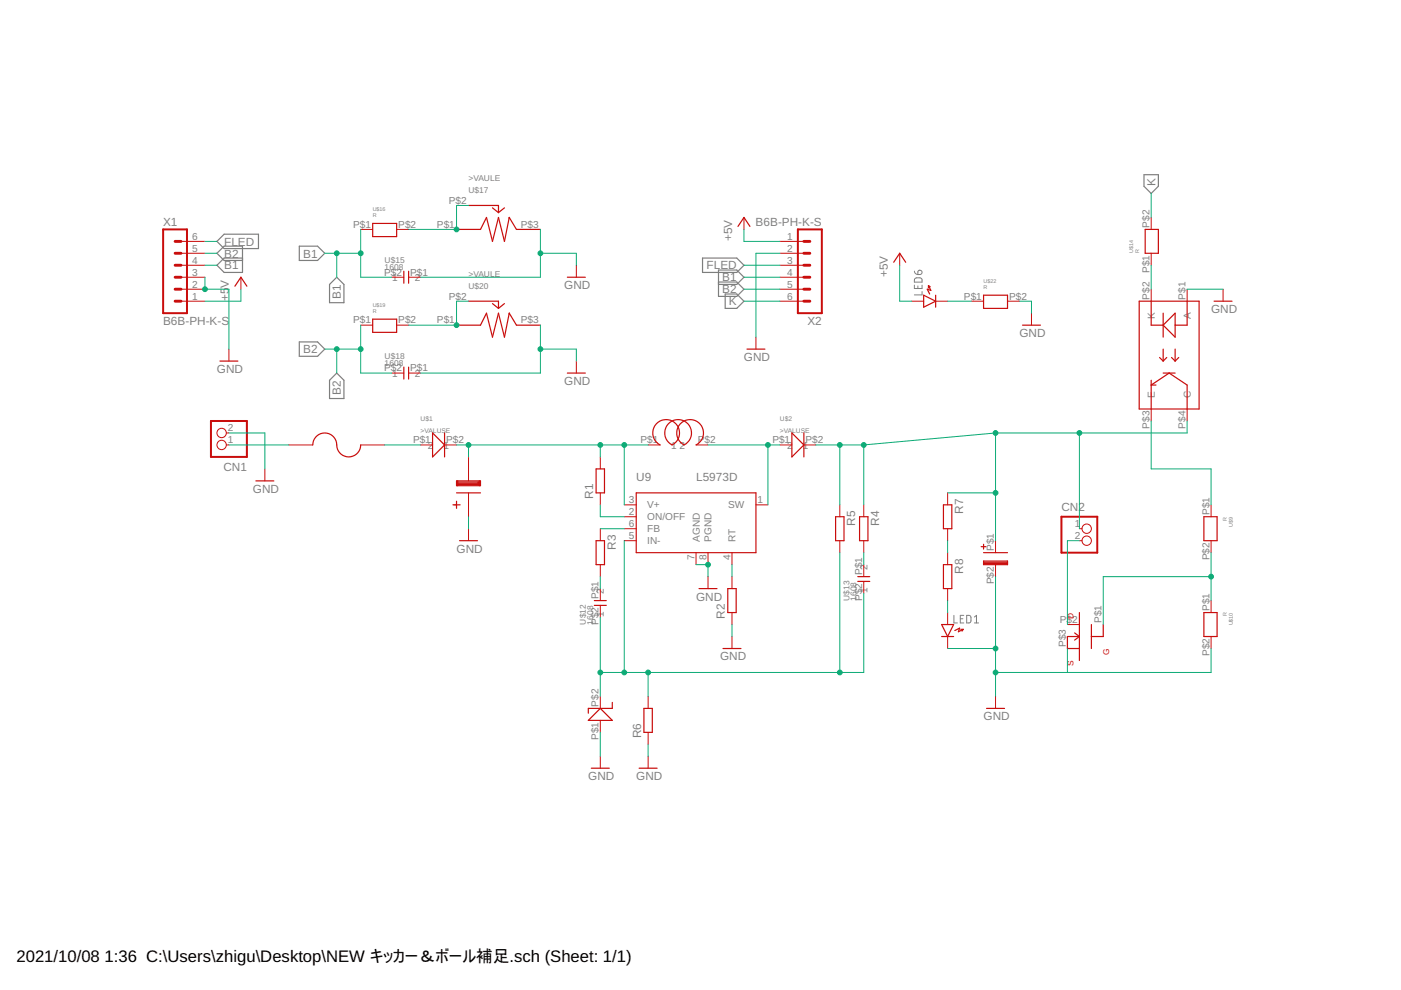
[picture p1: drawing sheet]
<svg xmlns="http://www.w3.org/2000/svg" width="297mm" height="210mm" viewBox="0 0 297 210" stroke-linecap="round" stroke-linejoin="round" font-family="sans-serif">
<path d="M193.9 57.5l.1 .4 .6 .3M194 59.1l.3-.2h.9l.3 .3v.6h-1.6zM194.7 57.4a.47 .47 0 0 1 .8 .2 .47 .47 0 0 1-.4 .6h-.5zM193.9 60.5v.7h1.6v-.7M194.6 60.6v.6M195.5 61.8v.7h-1.6M202.2 130.5v1.6h.8M203.6 131.2h.6M204.3 130.5h-.7v1.6h.7M205 130.5h.6l.2 .2 .1 .9-.3 .5h-.6zM206.6 132.1h.9M206.6 130.8l.4-.3v1.6" fill="none" stroke="#808080" stroke-width=".21"/>
<path d="M242.5 37h3.1v2.5l-1.5 1.5-1.6-1.5zM46 51.2l1.5-1.5h7.3v3h-7.3zM51.4 54.7h-3.9l-1.5 1.5 1.5 1.6h3.9v-5.6h-3.9l-1.5 1.5 1.5 1.5h3.9M63.5 52.2h3.8l1.6 1.5-1.6 1.5h-3.8zM148.9 54.7h7.3l1.5 1.5-1.5 1.6h-7.3zM152.3 59.8h3.9l1.5 1.5-1.5 1.5h-3.9v-5.5h3.9l1.5 1.5-1.5 1.5h-3.9M63.5 72.5h3.8l1.6 1.5-1.6 1.5h-3.8zM69.9 60.3l1.5-1.5 1.5 1.5v3.9h-3zM71.4 79.1l1.5 1.5v3.9h-3v-3.9zM153.8 62.3h2.4l1.5 1.6-1.5 1.5h-2.4z" fill="none" stroke="#808080" stroke-width=".25"/>
<g fill="none" stroke="#c90d0c" stroke-width=".25">
<path d="M79 47.4h5.1v2.8h-5.1zM85.6 57.5v2.5M86.6 57.5v2.5M99.3 43.6h6.4v1.5M104.4 44.1l1.3 1M107 44.1l-1.3 1M108 46.1l-1 5.1-1.3-5.1-1.3 5.1-1.3-5.1-1.2 2.5h-5.1M108 46.1l1.5 2.5h5.1M108 46.1v.3M120.3 58.8h3.8M156.5 48l1.2-1.9 1.3 1.9M189.5 55.6l1.3-1.9 1.2 1.9"/>
<path d="M242.8 48.6h2.8v5.1h-2.8zM46.6 76.6h3.8M49.8 60.7l1.3-1.9 1.2 1.9M79 67.7h5.1v2.8h-5.1zM85.6 77.8v2.6M86.6 77.8v2.6M99.3 63.9h6.4v1.5M104.4 64.4l1.3 1M107 64.4l-1.3 1M108 66.4l-1 5.1-1.3-5.1-1.3 5.1-1.3-5.1-1.2 2.5h-5.1M108 66.4l1.5 2.5h5.1M108 66.4v.3"/>
<path d="M120.3 79.1h3.8M158.4 74h3.8M195.8 62.6l2.6 1.3-2.6 1.2zM196.8 60.6l.6 1-.8-.3 .5 1M196.8 60.6v.5M196.8 60.6l.4 .2M198.4 62.6v2.5M208.5 62.6h5.1v2.8h-5.1zM216.8 68.9h3.8M241.5 63.9h12.7v22.8h-12.7zM244.1 63.9v5h2.5M245.9 75.8l.7 .8"/>
<path d="M246.6 68.9l2.6-2.5v5.1zM246.6 66.4v5.1M246.6 74v2.6M246.6 79.1h2.6M247.4 75.8l-.8 .8M248.4 75.8l.8 .8M249.2 74v2.6M249.9 75.8l-.7 .8M251.7 63.9v5h-2.5M257.4 63.9h3.8M66.3 94.3a2.58 2.58 0 0 1 2.8-2.5 2.58 2.58 0 0 1 2.3 3 2.54 2.54 0 0 0 2.8 2.1 2.54 2.54 0 0 0 2.3-2.6M91.7 91.8l2.6 2.5-2.6 2.6z"/>
<path d="M94.3 91.8v5.1M126.4 99.4h1.8v5.1h-1.8zM140 94.3a2.84 2.84 0 0 1-1-4.3 2.84 2.84 0 0 1 4.4 0 2.84 2.84 0 0 1-.9 4.3 2.84 2.84 0 0 1-.9-4.3 2.84 2.84 0 0 1 4.4 0 2.84 2.84 0 0 1-1 4.3 2.84 2.84 0 0 1-.9-4.3 2.84 2.84 0 0 1 4.4 0 2.84 2.84 0 0 1-.9 4.3M167.9 91.8l2.5 2.5-2.5 2.6zM170.4 91.8v5.1M244.1 80.6v6.1M245.1 81.6h-1l3.8-2.5 3.8 2.5v5.1M54.3 102h3.8M96 107h1.6M96.8 102h5.1v1h-5.1zM96.8 104.5h5.1M96.8 106.3v1.5"/>
<path d="M96.8 102.7h4.8M97 102v1M97 102.2h4.6M97 102.5h4.6M97.4 114.6h3.8M101.4 102.2v.3M101.6 102v1M126.4 114.6h1.8v5.1h-1.8zM134.9 104.5h25.4v12.7h-25.4zM177.2 109.6h1.7v5h-1.7zM182.2 109.6h1.8v5h-1.8zM200 119.7h1.8v5.1h-1.8z"/>
<path d="M200 107h1.8v5.1h-1.8zM208 115.9h1M208.5 119h5.1v.7h-5.1zM208.5 119.5h5.1M208.5 115.4v1M208.5 119.2h5.1M208.5 117.2h5.1M255.2 109.6h2.8v5h-2.8zM126 128.4h2.5M126 127.3h2.5M148.2 124.8h3.8M153.3 137.5h3.8"/>
<path d="M154.3 124.8h1.8v5.1h-1.8zM181.9 123.3h2.5M181.9 122.3h2.5M199.6 135h2.6M199.6 132.4h2.6l-1.3 2.6zM203.7 133.4h.5M204.2 133.4l-1 .5 .3-.7-1.1 .5M204.2 133.4l-.2 .4M227.8 134.2l1.1 .8M228.9 129.9v10.1M228.9 135l-1.1 .7M228.9 135h-2.6v2.5h2.6"/>
<path d="M231.4 132.4v5.1M233.9 132.4v2.6h-2.5M255.2 129.9h2.8v5.1h-2.8zM127.3 150.2l2.5 2.5h-5.1zM129.8 148.9v1.3h-5.1v1M136.5 150.2h1.8v5.1h-1.8zM209.2 150.2h3.8M125.4 162.9h3.8M135.5 162.9h3.8"/>
</g>
<g fill="none" stroke="#c90d0c" stroke-width=".21">
<path d="M38.4 58.8h5.1M38.4 56.2h5.1M38.4 53.7h5.1M38.4 51.2h5.1M51.1 58.8v2.5M76.5 48.6h2.5M83.1 58.8h2.5M84.1 48.6h2.5M86.6 58.8h2.6M122.2 56.2v2.6M157.7 46.1v2.5M165.4 58.8h5"/>
<path d="M165.4 56.2h5M165.4 53.7h5M165.4 51.2h5M190.8 53.7v2.5M244.1 46.1v2.5M244.1 53.7v2.5M38.4 63.9h5.1M38.4 61.3h5.1M48.5 74v2.6M76.5 68.9h2.5M83.1 79.1h2.5M84.1 68.9h2.5"/>
<path d="M86.6 79.1h2.6M122.2 76.6v2.5M160.3 71.5v2.5M165.4 63.9h5M165.4 61.3h5M193.3 63.9h2.5M198.4 63.9h2.5M206 63.9h2.5M213.6 63.9h2.6M218.7 66.4v2.5M244.1 61.3v2.6M251.7 61.3v2.6"/>
<path d="M259.3 61.3v2.6M48 94.3h.5M48 91.8h.5M56.2 99.4v2.6M61.2 94.3h5.1M76.5 94.3h5.1M89.2 94.3h2.5M94.3 94.3h2.5M99.3 96.9v5.1M127.3 96.9v2.5M137.4 94.3h2.6M147.6 94.3h2.5"/>
<path d="M165.4 94.3h2.5M170.4 94.3h2.6M244.1 86.7v2.6M251.7 86.7v2.6M99.3 104.5v5.1M99.3 112.1v2.5M127.3 104.5v2.5M127.3 112.1v2.5M127.3 119.7v2.6M132.4 112.1h2.5M132.4 114.6h2.5M132.4 107h2.5"/>
<path d="M132.4 109.6h2.5M147.6 117.2v2.5M150.1 117.2v2.5M155.2 117.2v2.5M160.3 107h2.5M178.1 107v2.6M178.1 114.6v2.6M183.1 107v2.6M183.1 114.6v2.6M183.1 119.7v2.6M200.9 104.5v2.5M200.9 112.1v2.5"/>
<path d="M200.9 117.2v2.5M211.1 114.6v2.6M211.1 119.7v2.6M228.9 112.1h.5M228.9 114.6h.5M256.8 107v2.6M256.8 114.6v2.6M127.3 124.8v2.5M127.3 128.4v2.5M150.1 122.3v2.5M155.2 122.3v2.5M155.2 129.9v2.5"/>
<path d="M155.2 135v2.5M183.1 123.3v2.5M200.9 124.8v2.5M200.9 129.9v2.5M200.9 135v2.5M226.3 132.4h2.6M256.8 127.3v2.6M256.8 135v2.5M127.3 147.7v2.5M127.3 152.7v2.6M137.4 147.7v2.5M137.4 155.3v2.5"/>
<path d="M211.1 147.7v2.5M127.3 160.4v2.5M137.4 160.4v2.5"/>
<circle cx="47" cy="91.8" r=".99"/>
<circle cx="47" cy="94.3" r=".99"/>
<circle cx="230.4" cy="114.6" r=".99"/>
<circle cx="230.4" cy="112.1" r=".99"/>
</g>
<path d="M34.6 48.6h5v17.8h-5zM169.2 48.6h5v17.8h-5zM44.7 89.3h7.6v7.6h-7.6zM225 109.6h7.6v7.6h-7.6z" fill="none" stroke="#c90d0c" stroke-width=".42"/>
<path d="M37.1 58.8h1.3M37.1 53.7h1.3M37.1 56.2h1.3M37.1 51.2h1.3M170.4 58.8h1.3M170.4 53.7h1.3M170.4 56.2h1.3M170.4 51.2h1.3M37.1 61.3h1.3M37.1 63.9h1.3M170.4 61.3h1.3M170.4 63.9h1.3" fill="none" stroke="#c90d0c" stroke-width=".61"/>
<g fill="none" stroke="#0dab76" stroke-width=".21">
<path d="M43.5 58.8v2.5h5v12.7M43.5 53.7h2.5M43.5 56.2h2.5M43.5 51.2h2.5M68.9 53.7h7.6M71.4 53.7v5.1M76.5 48.6v10.2h6.6M99.3 43.6h-2.5v5h-10.2M114.6 48.6v10.2h-25.4M114.6 53.7h7.6v2.5M157.7 58.8h7.7M157.7 56.2h7.7"/>
<path d="M157.7 48.6v2.6h7.7M165.4 53.7h-5.1v17.8M190.8 56.2v7.7h2.5M244.1 41v5.1M244.1 56.2v5.1M51.1 61.3v2.6h-7.6M68.9 74h7.6M71.4 74v5.1M76.5 68.9v10.2h6.6M99.3 63.9h-2.5v5h-10.2M114.6 68.9v10.2h-25.4M114.6 74h7.6v2.6"/>
<path d="M157.7 61.3h7.7M157.7 63.9h7.7M200.9 63.9h5.1M216.2 63.9h2.5v2.5M251.7 61.3h7.6M48.5 94.3h12.7M48.5 91.8h7.7v7.6M81.6 94.3h7.6M96.8 94.3h40.6M99.3 94.3v2.6M127.3 94.3v2.6M132.4 94.3v12.7"/>
<path d="M150.1 94.3h15.3M162.8 94.3v12.7M173 94.3h10.1M178.1 94.3v12.7M183.1 94.3v12.7M211.1 91.8v22.8M211.1 91.8l-28 2.5M228.9 91.8v20.3M244.1 89.3v10.1h12.7v7.6M251.7 89.3v2.5h-40.6M99.3 109.6v2.5M127.3 107v2.6h5.1"/>
<path d="M127.3 112.1h5.1M132.4 114.6v28M147.6 119.7h2.5v2.6M155.2 119.7v2.6M178.1 117.2v25.4M183.1 117.2v2.5M200.9 104.5h10.2M200.9 114.6v2.6M228.9 114.6h-2.6v17.8M256.8 117.2v10.1M127.3 122.3v2.5M127.3 130.9v16.8"/>
<path d="M155.2 132.4v2.6M183.1 125.8v16.8h-55.8M200.9 137.5h10.2M200.9 127.3v2.6M211.1 122.3v25.4M226.3 137.5v5.1M256.8 137.5v5.1h-45.7M256.8 122.3h-22.9v10.1M127.3 155.3v5.1M137.4 142.6v5.1M137.4 157.8v2.6"/>
</g>
<g fill="#0dab76" stroke="#0dab76" stroke-width=".21">
<circle cx="211.1" cy="142.6" r=".51"/>
<circle cx="211.1" cy="137.5" r=".51"/>
<circle cx="114.6" cy="53.7" r=".51"/>
<circle cx="114.6" cy="74" r=".51"/>
<circle cx="43.5" cy="61.3" r=".51"/>
<circle cx="228.9" cy="91.8" r=".51"/>
<circle cx="211.1" cy="91.8" r=".51"/>
<circle cx="178.1" cy="94.3" r=".51"/>
<circle cx="183.1" cy="94.3" r=".51"/>
<circle cx="211.1" cy="104.5" r=".51"/>
<circle cx="256.8" cy="122.3" r=".51"/>
<circle cx="132.4" cy="94.3" r=".51"/>
<circle cx="99.3" cy="94.3" r=".51"/>
<circle cx="127.3" cy="94.3" r=".51"/>
<circle cx="162.8" cy="94.3" r=".51"/>
<circle cx="150.1" cy="119.7" r=".51"/>
<circle cx="178.1" cy="142.6" r=".51"/>
<circle cx="132.4" cy="142.6" r=".51"/>
<circle cx="137.4" cy="142.6" r=".51"/>
<circle cx="127.3" cy="142.6" r=".51"/>
<circle cx="76.5" cy="74" r=".51"/>
<circle cx="71.4" cy="74" r=".51"/>
<circle cx="96.8" cy="48.6" r=".51"/>
<circle cx="96.8" cy="68.9" r=".51"/>
<circle cx="76.5" cy="53.7" r=".51"/>
<circle cx="71.4" cy="53.7" r=".51"/>
</g>
<g font-size="3.5">
<text x="3.5" y="203.9">2021/10/08</text>
<text x="22.2" y="203.9">1:36 C:\Users\zhigu\Desktop\NEW キッカー＆ボール補足.sch (Sheet: 1/1)</text>
</g>
<g font-size="2.5" fill="#808080">
<text x="245" y="39.5" transform="rotate(-90 245 39.5)">K</text>
<text x="34.6" y="47.9">X1</text>
<text x="160.2" y="47.9">B6B-PH-K-S</text>
<text x="47.5" y="52.1">FLED</text>
<text x="155.2" y="51.2" transform="rotate(-90 155.2 51.2)">+5V</text>
<text x="47.5" y="54.6">B2</text>
<text x="47.5" y="57.1">B1</text>
<text x="64.3" y="54.6">B1</text>
<text x="149.8" y="57.1">FLED</text>
<text x="153.1" y="59.7">B1</text>
<text x="188.2" y="58.8" transform="rotate(-90 188.2 58.8)">+5V</text>
<text x="48.5" y="63.9" transform="rotate(-90 48.5 63.9)">+5V</text>
<text x="72.3" y="63.4" transform="rotate(-90 72.3 63.4)">B1</text>
<text x="119.6" y="61.3">GND</text>
<text x="153.1" y="62.2">B2</text>
<text x="154.5" y="64.8">K</text>
<text x="34.6" y="68.9">B6B-PH-K-S</text>
<text x="171.2" y="68.9">X2</text>
<text x="216.1" y="71.5">GND</text>
<text x="256.8" y="66.4">GND</text>
<text x="64.3" y="74.9">B2</text>
<text x="157.7" y="76.6">GND</text>
<text x="46" y="79.1">GND</text>
<text x="72.3" y="83.7" transform="rotate(-90 72.3 83.7)">B2</text>
<text x="119.6" y="81.6">GND</text>
<text x="47.4" y="99.9">CN1</text>
<text x="134.9" y="102">U9</text>
<text x="147.6" y="102">L5973D</text>
<text x="53.6" y="104.5">GND</text>
<text x="125.8" y="105.8" transform="rotate(-90 125.8 105.8)">R1</text>
<text x="181.3" y="111.5" transform="rotate(-90 181.3 111.5)">R5</text>
<text x="186.4" y="111.5" transform="rotate(-90 186.4 111.5)">R4</text>
<text x="204.2" y="109" transform="rotate(-90 204.2 109)">R7</text>
<text x="225" y="108.3">CN2</text>
<text x="96.8" y="117.2">GND</text>
<text x="130.5" y="116.6" transform="rotate(-90 130.5 116.6)">R3</text>
<text x="204.2" y="121.7" transform="rotate(-90 204.2 121.7)">R8</text>
<text x="147.6" y="127.3">GND</text>
<text x="153.7" y="131.1" transform="rotate(-90 153.7 131.1)">R2</text>
<text x="152.7" y="140">GND</text>
<text x="208.5" y="152.7">GND</text>
<text x="135.9" y="156.5" transform="rotate(-90 135.9 156.5)">R6</text>
<text x="124.7" y="165.4">GND</text>
<text x="134.9" y="165.4">GND</text>
</g>
<g font-size="2.1" fill="#808080">
<text x="95.2" y="43.2">P$2</text>
<text x="40.7" y="53.4">5</text>
<text x="40.7" y="50.8">6</text>
<text x="74.9" y="48.3">P$1</text>
<text x="84.5" y="48.3">P$2</text>
<text x="92.6" y="48.3">P$1</text>
<text x="110.4" y="48.3">P$3</text>
<text x="166.9" y="50.8">1</text>
<text x="166.9" y="53.4">2</text>
<text x="243.7" y="48.3" transform="rotate(-90 243.7 48.3)">P$2</text>
<text x="40.7" y="58.4">3</text>
<text x="40.7" y="55.9">4</text>
<text x="81.5" y="58.4">P$2</text>
<text x="83.1" y="59.6">1</text>
<text x="87" y="58.4">P$1</text>
<text x="88" y="59.6">2</text>
<text x="166.9" y="55.9">3</text>
<text x="166.9" y="58.4">4</text>
<text x="243.7" y="57.9" transform="rotate(-90 243.7 57.9)">P$1</text>
<text x="40.7" y="63.5">1</text>
<text x="40.7" y="61">2</text>
<text x="95.2" y="63.5">P$2</text>
<text x="166.9" y="61">5</text>
<text x="166.9" y="63.5">6</text>
<text x="204.4" y="63.5">P$1</text>
<text x="214" y="63.5">P$2</text>
<text x="243.7" y="63.5" transform="rotate(-90 243.7 63.5)">P$2</text>
<text x="251.3" y="63.5" transform="rotate(-90 251.3 63.5)">P$1</text>
<text x="74.9" y="68.6">P$1</text>
<text x="84.5" y="68.6">P$2</text>
<text x="92.6" y="68.6">P$1</text>
<text x="110.4" y="68.6">P$3</text>
<text x="244.8" y="67.6" transform="rotate(-90 244.8 67.6)">K</text>
<text x="252.5" y="67.6" transform="rotate(-90 252.5 67.6)">A</text>
<text x="81.5" y="78.7">P$2</text>
<text x="83.1" y="79.9">1</text>
<text x="87" y="78.7">P$1</text>
<text x="88" y="79.9">2</text>
<text x="244.8" y="84.4" transform="rotate(-90 244.8 84.4)">E</text>
<text x="252.5" y="84.4" transform="rotate(-90 252.5 84.4)">C</text>
<text x="48.3" y="94">1</text>
<text x="48.3" y="91.4">2</text>
<text x="87.6" y="94">P$1</text>
<text x="90.7" y="95.1">2</text>
<text x="94.1" y="95.1">1</text>
<text x="94.6" y="94">P$2</text>
<text x="135.8" y="94">P$1</text>
<text x="142.3" y="95.1">1</text>
<text x="144.1" y="95.1">2</text>
<text x="147.9" y="94">P$2</text>
<text x="163.8" y="94">P$1</text>
<text x="166.9" y="95.1">2</text>
<text x="170.2" y="95.1">1</text>
<text x="170.8" y="94">P$2</text>
<text x="243.7" y="90.9" transform="rotate(-90 243.7 90.9)">P$3</text>
<text x="251.3" y="90.9" transform="rotate(-90 251.3 90.9)">P$4</text>
<text x="133.3" y="106.7">3</text>
<text x="137.2" y="107.8">V+</text>
<text x="154.4" y="107.8">SW</text>
<text x="160.6" y="106.7">1</text>
<text x="133.3" y="109.2">2</text>
<text x="133.3" y="111.8">6</text>
<text x="137.2" y="110.3">ON/OFF</text>
<text x="137.2" y="112.9">FB</text>
<text x="227.9" y="111.8">1</text>
<text x="256.4" y="109.2" transform="rotate(-90 256.4 109.2)">P$1</text>
<text x="133.3" y="114.3">5</text>
<text x="137.2" y="115.4">IN-</text>
<text x="147.2" y="118.7" transform="rotate(-90 147.2 118.7)">7</text>
<text x="148.3" y="114.8" transform="rotate(-90 148.3 114.8)">AGND</text>
<text x="149.8" y="118.7" transform="rotate(-90 149.8 118.7)">8</text>
<text x="150.9" y="114.8" transform="rotate(-90 150.9 114.8)">PGND</text>
<text x="154.8" y="118.7" transform="rotate(-90 154.8 118.7)">4</text>
<text x="156" y="114.8" transform="rotate(-90 156 114.8)">RT</text>
<text x="210.7" y="116.8" transform="rotate(-90 210.7 116.8)">P$1</text>
<text x="227.9" y="114.3">2</text>
<text x="256.4" y="118.8" transform="rotate(-90 256.4 118.8)">P$2</text>
<text x="182.8" y="121.9" transform="rotate(-90 182.8 121.9)">P$1</text>
<text x="183.9" y="120.9" transform="rotate(-90 183.9 120.9)">2</text>
<text x="183.9" y="125.8" transform="rotate(-90 183.9 125.8)">1</text>
<text x="210.7" y="123.9" transform="rotate(-90 210.7 123.9)">P$2</text>
<text x="126.9" y="127" transform="rotate(-90 126.9 127)">P$1</text>
<text x="128" y="126" transform="rotate(-90 128 126)">2</text>
<text x="128" y="130.9" transform="rotate(-90 128 130.9)">1</text>
<text x="182.8" y="127.4" transform="rotate(-90 182.8 127.4)">P$2</text>
<text x="256.4" y="129.5" transform="rotate(-90 256.4 129.5)">P$1</text>
<text x="126.9" y="132.5" transform="rotate(-90 126.9 132.5)">P$2</text>
<text x="224.7" y="132.1">P$2</text>
<text x="225.9" y="137.1" transform="rotate(-90 225.9 137.1)">P$3</text>
<text x="233.6" y="132.1" transform="rotate(-90 233.6 132.1)">P$1</text>
<text x="256.4" y="139.1" transform="rotate(-90 256.4 139.1)">P$2</text>
<text x="126.9" y="149.8" transform="rotate(-90 126.9 149.8)">P$2</text>
<text x="126.9" y="156.9" transform="rotate(-90 126.9 156.9)">P$1</text>
</g>
<g font-size="1.8" fill="#808080">
<text x="99.3" y="38.5">&gt;VAULE</text>
<text x="99.3" y="41">U$17</text>
<text x="81.6" y="57.3">1608</text>
<text x="81.6" y="55.7">U$15</text>
<text x="99.3" y="58.8">&gt;VAULE</text>
<text x="99.3" y="61.3">U$20</text>
<text x="81.6" y="77.6">1608</text>
<text x="81.6" y="76.1">U$18</text>
<text x="180.1" y="127.3" transform="rotate(-90 180.1 127.3)">U$13</text>
<text x="181.6" y="127.3" transform="rotate(-90 181.6 127.3)">1608</text>
<text x="124.2" y="132.4" transform="rotate(-90 124.2 132.4)">U$12</text>
<text x="125.7" y="132.4" transform="rotate(-90 125.7 132.4)">1608</text>
</g>
<g font-size="1.8" fill="#c90d0c">
<text x="227.6" y="131.2" transform="rotate(-90 227.6 131.2)">D</text>
<text x="227.6" y="141.2" transform="rotate(-90 227.6 141.2)">S</text>
<text x="235.2" y="138.9" transform="rotate(-90 235.2 138.9)">G</text>
</g>
<g font-size="1.4" fill="#808080">
<text x="89.2" y="89.3">U$1</text>
<text x="165.4" y="89.3">U$2</text>
<text x="89.2" y="91.8">&gt;VALUSE</text>
<text x="165.4" y="91.8">&gt;VALUSE</text>
</g>
<g font-size="1.1" fill="#808080">
<text x="79" y="46.1">R</text>
<text x="79" y="44.8">U$16</text>
<text x="240.3" y="53.7" transform="rotate(-90 240.3 53.7)">U$14</text>
<text x="241.5" y="53.7" transform="rotate(-90 241.5 53.7)">R</text>
<text x="79" y="65.1">U$19</text>
<text x="208.5" y="61.3">R</text>
<text x="208.5" y="60.1">U$22</text>
<text x="79" y="66.4">R</text>
<text x="260.1" y="110.4" transform="rotate(-90 260.1 110.4)">R</text>
<text x="261.4" y="111.7" transform="rotate(-90 261.4 111.7)">U$9</text>
<text x="260.1" y="130.7" transform="rotate(-90 260.1 130.7)">R</text>
<text x="261.4" y="132.6" transform="rotate(-90 261.4 132.6)">U$10</text>
</g>
</svg>
